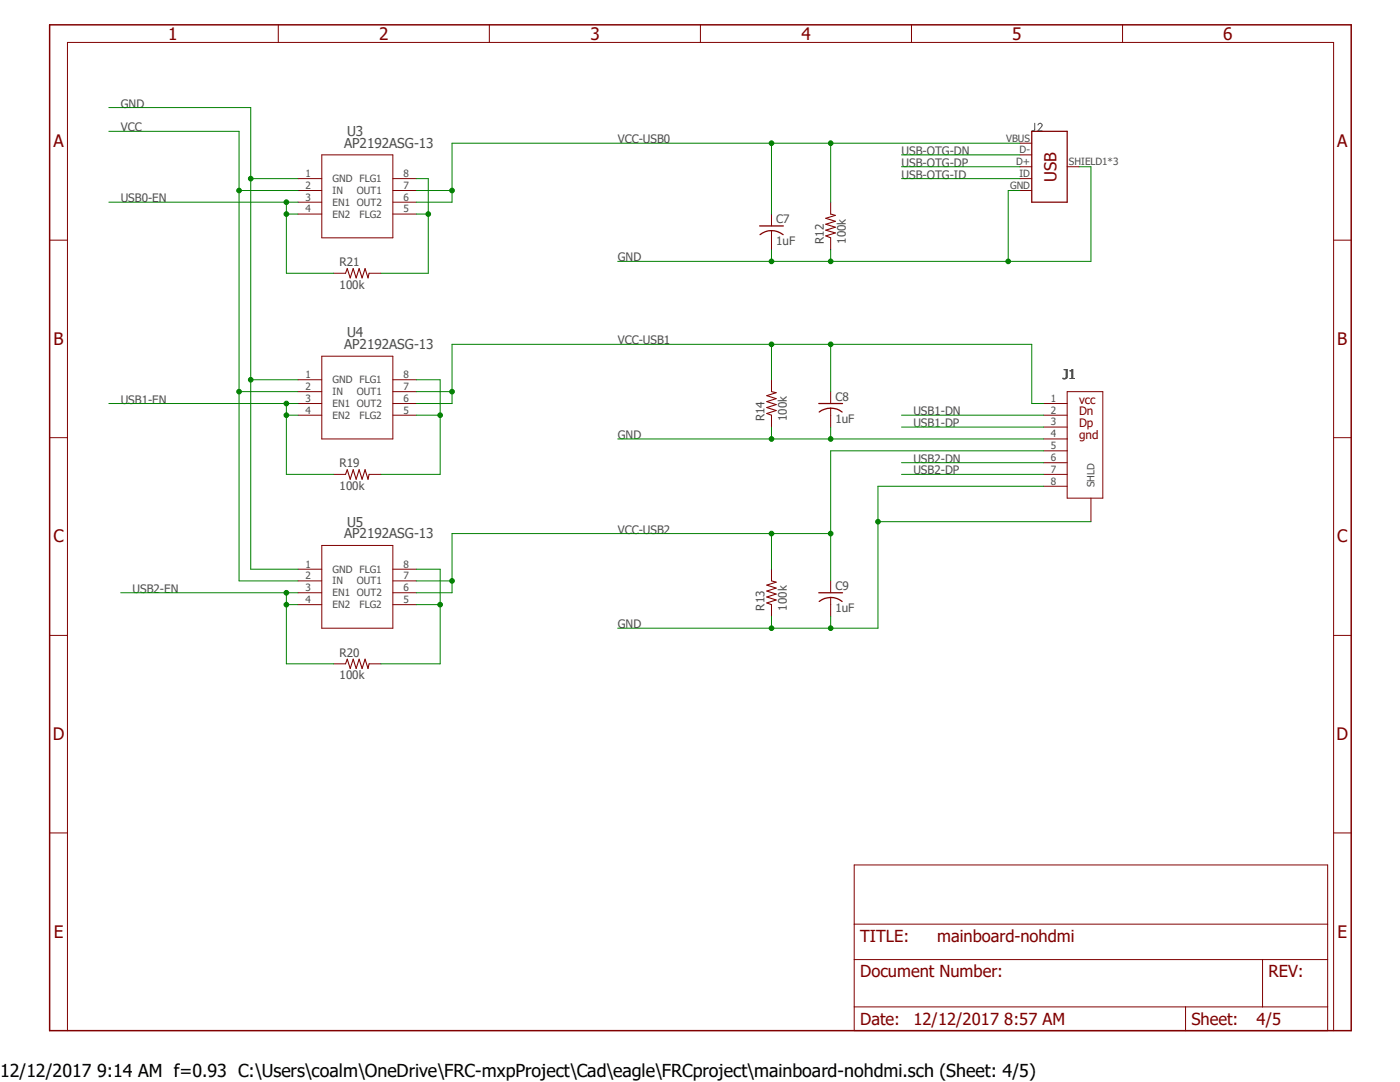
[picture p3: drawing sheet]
<svg xmlns="http://www.w3.org/2000/svg" width="279mm" height="216mm" viewBox="0 0 279 216" stroke-linecap="round" stroke-linejoin="round" font-family="sans-serif">
<path d="M9.4 4.7l260.6 201.5M270 4.7l-260.6 201.5" fill="none" stroke="#fff" stroke-width=".2"/>
<path d="M206.5 24.6v1.2a.38 .38 0 0 1-.5 .3M207.1 24.9a.41 .41 0 0 1 .6-.3 .41 .41 0 0 1 .2 .7l-.8 .8h.9" fill="none" stroke="#505050" stroke-width=".2"/>
<path d="M9.9 5h259.8v200.7h-259.8z" fill="none" stroke="#800000" stroke-width=".3"/>
<g fill="none" stroke="#800000" stroke-width=".2">
<path d="M55.5 5v3.5M97.7 5v3.5M139.8 5v3.5M181.9 5v3.5M224 5v3.5M59.5 38h4.7M59.5 35.6h4.7M64.2 30.9h14.2v16.6h-14.2zM78.4 38h4.7M78.4 35.6h4.7M203.5 33.3h2.4M203.5 30.9h2.4"/>
<path d="M203.5 28.6h2.4M203.5 38h2.4M203.5 35.6h2.4M213 33.3h2.3M9.9 47.9h3.6M59.5 40.3h4.7M59.5 42.7h4.7M66.6 54.5h2.4M73.7 54.5h2.3M78.4 40.3h4.7M78.4 42.7h4.7M154 42.7v2.4"/>
<path d="M154 46v3.8M165.8 40.3v2.4M165.8 47.5v2.3M266.1 47.9h3.6M59.5 75.8h4.7M59.5 78.1h4.7M64.2 71.1h14.2v16.5h-14.2zM78.4 75.8h4.7M78.4 78.1h4.7M154 75.8v2.3M165.8 78.1v2.4M213 78.1h7.1v21.3h-7.1z"/>
<path d="M9.9 87.3h3.6M59.5 80.5h4.7M59.5 82.8h4.7M66.6 94.7h2.4M73.7 94.7h2.3M78.4 80.5h4.7M78.4 82.8h4.7M154 82.8v2.4M165.8 81.4v3.8M208.3 80.5h4.7M208.3 82.8h4.7M208.3 87.6h4.7"/>
<path d="M208.3 94.7h4.7M208.3 85.2h4.7M208.3 90h4.7M208.3 92.3h4.7M208.3 97h4.7M217.7 99.4v4.7M266.1 87.3h3.6M59.5 113.6h4.7M59.5 115.9h4.7M59.5 118.3h4.7M64.2 108.8h14.2v16.5h-14.2zM78.4 113.6h4.7"/>
<path d="M78.4 115.9h4.7M78.4 118.3h4.7M154 113.6v2.3M165.8 115.9v2.4M165.8 119.2v3.8M9.9 126.8h3.6M59.5 120.6h4.7M66.6 132.5h2.4M73.7 132.5h2.3M78.4 120.6h4.7M154 120.6v2.4M266.1 126.8h3.6"/>
<path d="M9.9 166.2h3.6M170.5 172.6h94.5v33.1h-94.5zM266.1 166.2h3.6M170.5 191.5h94.5M170.5 184.4h94.5M252 191.5v9.4M13.5 205.7v-197.2h252.6v197.2M170.5 200.9h94.5M236.6 200.9v4.8"/>
</g>
<path d="M205.9 26.2h7.1v14.1h-7.1zM151.6 45.1h4.7M151.7 46.8a3.7 3.7 0 0 1 4.6 0M163.4 80.5h4.7M163.5 82.2a3.8 3.8 0 0 1 4.6 0M163.4 118.3h4.7M163.5 120a3.7 3.7 0 0 1 4.6 0" fill="none" stroke="#800000" stroke-width=".25"/>
<path d="M69 54.5l.3-.9 .6 1.9 .6-1.9 .6 1.9 .6-1.9 .6 1.9 .6-1.9 .5 1.9 .3-1M165.8 42.7l.9 .3-1.9 .6 1.9 .6-1.9 .5 1.9 .6-1.9 .6 1.9 .6-1.9 .6 1 .4M154 78.1l.9 .3-1.9 .6 1.9 .5-1.9 .6 1.9 .6-1.9 .6 1.9 .6-1.9 .6 1 .3M69 94.7l.3-1 .6 1.9 .6-1.9 .6 1.9 .6-1.9 .6 1.9 .6-1.9 .5 1.9 .3-.9M154 115.9l.9 .3-1.9 .6 1.9 .5-1.9 .6 1.9 .6-1.9 .6 1.9 .6-1.9 .6 1 .3M69 132.5l.3-1 .6 1.9 .6-1.9 .6 1.9 .6-1.9 .6 1.9 .6-1.9 .5 1.9 .3-.9" fill="none" stroke="#800000" stroke-width=".21"/>
<path d="M203.5 38h-2.3v14.2M215.3 33.3h2.4v18.9h-94.4" fill="none" stroke="#008000" stroke-width=".2"/>
<circle cx="201.2" cy="52.2" r=".46" fill="#008000"/>
<g fill="none" stroke="#008000" stroke-width=".2">
<path d="M165.8 49.8v2.4"/>
<circle cx="201.2" cy="52.2" r=".46"/>
</g>
<circle cx="165.8" cy="52.2" r=".46" fill="#008000"/>
<g fill="none" stroke="#008000" stroke-width=".2">
<path d="M154 49.8v2.4"/>
<circle cx="165.8" cy="52.2" r=".46"/>
</g>
<circle cx="154" cy="52.2" r=".46" fill="#008000"/>
<g fill="none" stroke="#008000" stroke-width=".2">
<path d="M123.3 87.6h42.5M154 85.2v2.4"/>
<circle cx="154" cy="52.2" r=".46"/>
</g>
<circle cx="154" cy="87.6" r=".46" fill="#008000"/>
<g fill="none" stroke="#008000" stroke-width=".2">
<path d="M165.8 85.2v2.4h42.5"/>
<circle cx="154" cy="87.6" r=".46"/>
</g>
<circle cx="165.8" cy="87.6" r=".46" fill="#008000"/>
<g fill="none" stroke="#008000" stroke-width=".2">
<path d="M154 123v2.3M165.8 123v2.3h-42.5"/>
<circle cx="165.8" cy="87.6" r=".46"/>
</g>
<circle cx="154" cy="125.3" r=".46" fill="#008000"/>
<g fill="none" stroke="#008000" stroke-width=".2">
<path d="M165.8 125.3h9.4"/>
<circle cx="154" cy="125.3" r=".46"/>
</g>
<circle cx="165.8" cy="125.3" r=".46" fill="#008000"/>
<g fill="none" stroke="#008000" stroke-width=".2">
<path d="M208.3 97h-33.1v28.3M175.2 104.1h42.5"/>
<circle cx="165.8" cy="125.3" r=".46"/>
</g>
<circle cx="175.2" cy="104.1" r=".46" fill="#008000"/>
<g fill="none" stroke="#008000" stroke-width=".2">
<path d="M21.7 21.5h28.3v92.1h9.5M50 35.6h9.5"/>
<circle cx="175.2" cy="104.1" r=".46"/>
</g>
<circle cx="50" cy="35.6" r=".46" fill="#008000"/>
<g fill="none" stroke="#008000" stroke-width=".2">
<path d="M50 75.8h9.5"/>
<circle cx="50" cy="35.6" r=".46"/>
</g>
<circle cx="50" cy="75.8" r=".46" fill="#008000"/>
<g fill="none" stroke="#008000" stroke-width=".2">
<path d="M179.9 35.6h23.6M179.9 33.3h23.6M179.9 30.9h23.6M203.5 28.6h-49.5v14.1"/>
<circle cx="50" cy="75.8" r=".46"/>
</g>
<circle cx="154" cy="28.6" r=".46" fill="#008000"/>
<g fill="none" stroke="#008000" stroke-width=".2">
<path d="M165.8 28.6v11.7"/>
<circle cx="154" cy="28.6" r=".46"/>
</g>
<circle cx="165.8" cy="28.6" r=".46" fill="#008000"/>
<g fill="none" stroke="#008000" stroke-width=".2">
<path d="M83.1 38h7.1M154 28.6h-63.8v11.7h-7.1"/>
<circle cx="165.8" cy="28.6" r=".46"/>
</g>
<circle cx="90.2" cy="38" r=".46" fill="#008000"/>
<g fill="none" stroke="#008000" stroke-width=".2">
<path d="M154 75.8v-7.1h11.8v9.4"/>
<circle cx="90.2" cy="38" r=".46"/>
</g>
<circle cx="154" cy="68.7" r=".46" fill="#008000"/>
<g fill="none" stroke="#008000" stroke-width=".2">
<path d="M83.1 78.1h7.1M154 68.7h-63.8v11.8h-7.1"/>
<circle cx="154" cy="68.7" r=".46"/>
</g>
<circle cx="90.2" cy="78.1" r=".46" fill="#008000"/>
<g fill="none" stroke="#008000" stroke-width=".2">
<path d="M165.8 68.7h40.1v11.8h2.4"/>
<circle cx="90.2" cy="78.1" r=".46"/>
</g>
<circle cx="165.8" cy="68.7" r=".46" fill="#008000"/>
<g fill="none" stroke="#008000" stroke-width=".2">
<path d="M165.8 106.5h-11.8v7.1"/>
<circle cx="165.8" cy="68.7" r=".46"/>
</g>
<circle cx="154" cy="106.5" r=".46" fill="#008000"/>
<g fill="none" stroke="#008000" stroke-width=".2">
<path d="M83.1 115.9h7.1M154 106.5h-63.8v11.8h-7.1M165.8 106.5v9.4"/>
<circle cx="154" cy="106.5" r=".46"/>
</g>
<circle cx="90.2" cy="115.9" r=".46" fill="#008000"/>
<g fill="none" stroke="#008000" stroke-width=".2">
<path d="M208.3 90h-42.5v16.5"/>
<circle cx="90.2" cy="115.9" r=".46"/>
</g>
<circle cx="165.8" cy="106.5" r=".46" fill="#008000"/>
<g fill="none" stroke="#008000" stroke-width=".2">
<path d="M21.7 26.2h26v89.7h11.8M47.7 78.1h11.8"/>
<circle cx="165.8" cy="106.5" r=".46"/>
</g>
<circle cx="47.7" cy="78.1" r=".46" fill="#008000"/>
<g fill="none" stroke="#008000" stroke-width=".2">
<path d="M47.7 38h11.8"/>
<circle cx="47.7" cy="78.1" r=".46"/>
</g>
<circle cx="47.7" cy="38" r=".46" fill="#008000"/>
<g fill="none" stroke="#008000" stroke-width=".2">
<path d="M21.7 40.3h37.8M57.1 40.3v2.4h2.4"/>
<circle cx="47.7" cy="38" r=".46"/>
</g>
<circle cx="57.2" cy="40.3" r=".46" fill="#008000"/>
<g fill="none" stroke="#008000" stroke-width=".2">
<path d="M57.1 42.7v11.8h9.5"/>
<circle cx="57.2" cy="40.3" r=".46"/>
</g>
<circle cx="57.2" cy="42.7" r=".46" fill="#008000"/>
<g fill="none" stroke="#008000" stroke-width=".2">
<path d="M21.7 80.5h37.8M57.1 80.5v2.3h2.4"/>
<circle cx="57.2" cy="42.7" r=".46"/>
</g>
<circle cx="57.2" cy="80.5" r=".46" fill="#008000"/>
<g fill="none" stroke="#008000" stroke-width=".2">
<path d="M57.1 82.8v11.9h9.5"/>
<circle cx="57.2" cy="80.5" r=".46"/>
</g>
<circle cx="57.2" cy="82.8" r=".46" fill="#008000"/>
<g fill="none" stroke="#008000" stroke-width=".2">
<path d="M24.1 118.3h35.4M57.1 118.3v2.3h2.4"/>
<circle cx="57.2" cy="82.8" r=".46"/>
</g>
<circle cx="57.2" cy="118.3" r=".46" fill="#008000"/>
<g fill="none" stroke="#008000" stroke-width=".2">
<path d="M57.1 120.6v11.9h9.5"/>
<circle cx="57.2" cy="118.3" r=".46"/>
</g>
<circle cx="57.2" cy="120.7" r=".46" fill="#008000"/>
<g fill="none" stroke="#008000" stroke-width=".2">
<path d="M83.1 113.6h4.7v18.9h-11.8M83.1 120.6h4.7"/>
<circle cx="57.2" cy="120.7" r=".46"/>
</g>
<circle cx="87.8" cy="120.7" r=".46" fill="#008000"/>
<g fill="none" stroke="#008000" stroke-width=".2">
<path d="M83.1 75.8h4.7v18.9h-11.8M83.1 82.8h4.7"/>
<circle cx="87.8" cy="120.7" r=".46"/>
</g>
<circle cx="87.8" cy="82.8" r=".46" fill="#008000"/>
<g fill="none" stroke="#008000" stroke-width=".2">
<path d="M83.1 35.6h2.4v18.9h-9.5M83.1 42.7h2.4"/>
<circle cx="87.8" cy="82.8" r=".46"/>
</g>
<circle cx="85.5" cy="42.7" r=".46" fill="#008000"/>
<g fill="none" stroke="#008000" stroke-width=".2">
<path d="M179.9 85.2h28.4M179.9 82.8h28.4M179.9 94.7h28.4M179.9 92.3h28.4"/>
<circle cx="85.5" cy="42.7" r=".46"/>
</g>
<text font-size="3.6" x="0" y="214.9">12/12/2017 9:14 AM f=0.93 C:\Users\coalm\OneDrive\FRC-mxpProject\Cad\eagle\FRCproject\mainboard-nohdmi.sch (Sheet: 4/5)</text>
<g font-size="3.4" fill="#800000">
<text x="33.6" y="7.9">1</text>
<text x="75.7" y="7.9">2</text>
<text x="117.8" y="7.9">3</text>
<text x="159.9" y="7.9">4</text>
<text x="202" y="7.9">5</text>
<text x="244.1" y="7.9">6</text>
<text x="10.7" y="29.4">A</text>
<text x="266.9" y="29.4">A</text>
<text x="10.7" y="68.8">B</text>
<text x="266.9" y="68.8">B</text>
<text x="10.7" y="108.2">C</text>
<text x="266.9" y="108.2">C</text>
<text x="10.5" y="147.7">D</text>
<text x="266.7" y="147.7">D</text>
<text x="10.8" y="187.1">E</text>
<text x="267" y="187.1">E</text>
</g>
<g font-size="3.3" fill="#800000">
<text x="210.9" y="36.4" transform="rotate(-90 210.9 36.4)">USB</text>
<text x="171.7" y="188">TITLE:</text>
<text x="187" y="188">mainboard-nohdmi</text>
<text x="171.7" y="195">Document Number:</text>
<text x="253.2" y="195">REV:</text>
<text x="171.7" y="204.5">Date:</text>
<text x="182.3" y="204.5">12/12/2017 8:57 AM</text>
<text x="237.8" y="204.5">Sheet:</text>
<text x="250.8" y="204.5">4/5</text>
</g>
<g font-size="2.7" fill="#505050">
<text x="68.7" y="29.5">AP2192ASG-13</text>
<text x="69.3" y="27.2">U3</text>
<text x="68.7" y="69.7">AP2192ASG-13</text>
<text x="69.3" y="67.3">U4</text>
<text x="212.1" y="75.6">J1</text>
<text x="68.7" y="107.4">AP2192ASG-13</text>
<text x="69.3" y="105.1">U5</text>
</g>
<g font-size="2.3" fill="#505050">
<text x="24.1" y="21.5">GND</text>
<text x="24.1" y="26.2">VCC</text>
<text x="123.3" y="28.6">VCC-USB0</text>
<text x="179.9" y="35.6">USB-OTG-ID</text>
<text x="179.9" y="33.3">USB-OTG-DP</text>
<text x="179.9" y="30.9">USB-OTG-DN</text>
<text x="24.1" y="40.3">USB0-EN</text>
<text x="154.9" y="44.5">C7</text>
<text x="67.8" y="53.1">R21</text>
<text x="123.3" y="52.2">GND</text>
<text x="154.9" y="49">1uF</text>
<text x="164.4" y="48.6" transform="rotate(-90 164.4 48.6)">R12</text>
<text x="168.8" y="48.6" transform="rotate(-90 168.8 48.6)">100k</text>
<text x="67.8" y="57.6">100k</text>
<text x="123.3" y="68.7">VCC-USB1</text>
<text x="24.1" y="80.5">USB1-EN</text>
<text x="166.7" y="79.9">C8</text>
<text x="182.3" y="82.8">USB1-DN</text>
<text x="123.3" y="87.6">GND</text>
<text x="152.6" y="84" transform="rotate(-90 152.6 84)">R14</text>
<text x="157" y="84" transform="rotate(-90 157 84)">100k</text>
<text x="166.7" y="84.4">1uF</text>
<text x="182.3" y="85.2">USB1-DP</text>
<text x="67.8" y="93.3">R19</text>
<text x="182.3" y="94.7">USB2-DP</text>
<text x="182.3" y="92.3">USB2-DN</text>
<text x="67.8" y="97.7">100k</text>
<text x="123.3" y="106.5">VCC-USB2</text>
<text x="26.5" y="118.3">USB2-EN</text>
<text x="166.7" y="117.7">C9</text>
<text x="123.3" y="125.4">GND</text>
<text x="152.6" y="121.8" transform="rotate(-90 152.6 121.8)">R13</text>
<text x="157" y="121.8" transform="rotate(-90 157 121.8)">100k</text>
<text x="166.7" y="122.2">1uF</text>
<text x="67.8" y="131.1">R20</text>
<text x="67.8" y="135.5">100k</text>
</g>
<g font-size="2.3" fill="#800000">
<text x="215.4" y="80.5">vcc</text>
<text x="215.4" y="82.8">Dn</text>
<text x="215.4" y="87.6">gnd</text>
<text x="215.4" y="85.2">Dp</text>
</g>
<g font-size="2" fill="#505050">
<text x="200.8" y="28.2">VBUS</text>
<text x="61" y="35.3">1</text>
<text x="80.6" y="35.3">8</text>
<text x="202.8" y="32.9">D+</text>
<text x="203.5" y="35.3">ID</text>
<text x="203.5" y="30.6">D-</text>
<text x="213.3" y="32.9">SHIELD1*3</text>
<text x="61" y="37.7">2</text>
<text x="61" y="40">3</text>
<text x="66.4" y="36.4">GND</text>
<text x="66.4" y="38.7">IN</text>
<text x="66.4" y="41.1">EN1 OUT2</text>
<text x="71.2" y="38.7">OUT1</text>
<text x="71.8" y="36.3">FLG1</text>
<text x="80.6" y="40">6</text>
<text x="80.6" y="37.7">7</text>
<text x="201.6" y="37.7">GND</text>
<text x="61" y="42.4">4</text>
<text x="66.4" y="43.4">EN2</text>
<text x="71.8" y="43.4">FLG2</text>
<text x="80.6" y="42.4">5</text>
<text x="61" y="75.4">1</text>
<text x="61" y="77.8">2</text>
<text x="66.4" y="76.5">GND</text>
<text x="71.8" y="76.5">FLG1</text>
<text x="80.6" y="77.8">7</text>
<text x="80.6" y="75.4">8</text>
<text x="61" y="80.2">3</text>
<text x="61" y="82.5">4</text>
<text x="66.4" y="78.9">IN</text>
<text x="66.4" y="81.2">EN1 OUT2</text>
<text x="66.4" y="83.6">EN2</text>
<text x="71.2" y="78.8">OUT1</text>
<text x="71.8" y="83.6">FLG2</text>
<text x="80.6" y="82.5">5</text>
<text x="80.6" y="80.2">6</text>
<text x="209.7" y="80.2">1</text>
<text x="209.7" y="82.5">2</text>
<text x="209.7" y="84.9">3</text>
<text x="209.7" y="87.2">4</text>
<text x="209.7" y="89.6">5</text>
<text x="209.7" y="92">6</text>
<text x="209.7" y="94.4">7</text>
<text x="209.7" y="96.7">8</text>
<text x="218.4" y="97.2" transform="rotate(-90 218.4 97.2)">SHLD</text>
<text x="61" y="113.2">1</text>
<text x="80.6" y="113.2">8</text>
<text x="61" y="115.6">2</text>
<text x="61" y="117.9">3</text>
<text x="66.4" y="114.3">GND</text>
<text x="66.4" y="116.6">IN</text>
<text x="66.4" y="119">EN1 OUT2</text>
<text x="71.2" y="116.6">OUT1</text>
<text x="71.8" y="114.3">FLG1</text>
<text x="80.6" y="117.9">6</text>
<text x="80.6" y="115.6">7</text>
<text x="61" y="120.3">4</text>
<text x="66.4" y="121.4">EN2</text>
<text x="71.8" y="121.3">FLG2</text>
<text x="80.6" y="120.3">5</text>
</g>
</svg>
